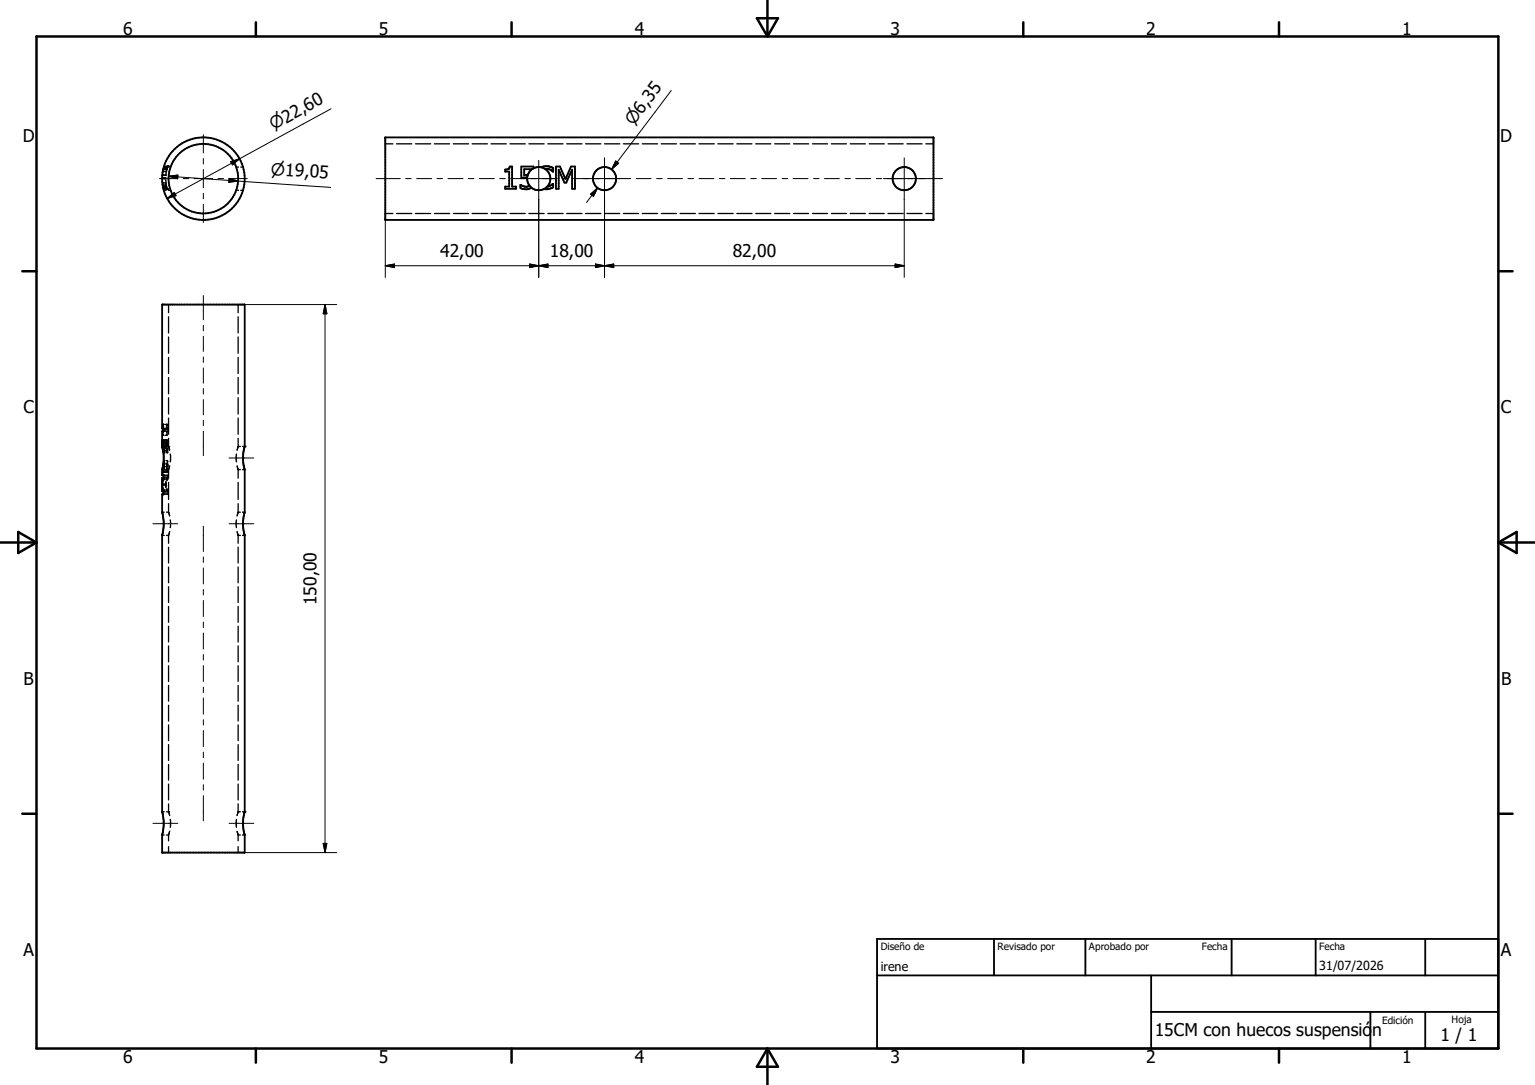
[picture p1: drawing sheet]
<svg xmlns="http://www.w3.org/2000/svg" width="297mm" height="210mm" viewBox="0 0 297 210" stroke-linecap="round" stroke-linejoin="round" font-family="sans-serif">
<g fill="none" stroke="#000" stroke-width=".25">
<path d="M31.4 34.4h.2M31.4 34.6h.2M31.4 34.5h.2M31.4 33.9h.2M31.4 35.4h.2M31.4 35.6h.3M31.4 35.8h.3M31.5 35.9h.2M31.5 33.2h.2M31.5 36h.2M31.5 36.1h.2M31.5 36.3h.3"/>
<path d="M31.5 32.8h.3M31.6 32.7h.2M31.6 36.4h.2M31.6 36.6h.3M31.6 32.7h.3M31.6 36.5h.3M31.6 32.6h.3M31.6 36.7h.3M31.6 32.5h.3M31.7 32.4h.2M31.7 32.3h.4M31.7 36.8h.4"/>
<path d="M31.7 32.3h.3M31.7 32.2h.3M31.8 34.4h.3M31.8 34.6h.3M31.8 34.5h.3M31.9 33.9h.2M31.9 35.4h.2M31.9 35.6h.2M31.9 35.8h.3M32 35.9h.2M32 33.2h.2M32 36h.2"/>
<path d="M32 36.1h.2M32 36.3h.3M32 32.8h.3M32.1 32.7h.2M32.1 36.4h.2M32.1 34.8l.1 1.2M32.1 36.5h.2M32.1 32.6h.3M32.1 36.6h.3M32.1 36.6h.2M32.1 36.7h.3M32.1 32.5h.3"/>
<path d="M32.2 32.4h.2M32.2 36l.1 .6M32.2 32.2h.3M32.2 32.3h.2M32.3 32.8l-.2 1.2M32.3 36.6h.1M32.4 36.6h.1M32.5 32.2h.1M32.5 32.2l-.2 .6M32.6 32.3h.4M32.6 36.8h.4M45.7 32.3h.5"/>
<path d="M45.7 36.8h.5M46.6 32.3h.4M46.6 36.8h.4M74.6 27.8h1.4M76.7 27.8h3M80.4 27.8h2.9M84.1 27.8h2.9M87.7 27.8h3M91.4 27.8h2.9M95 27.8h3M98.7 27.8h2.9M102.3 27.8h3"/>
<path d="M106 27.8h2.9M109.7 27.8h2.9M113.3 27.8h3M117 27.8h2.9M120.6 27.8h3M124.3 27.8h2.9M127.9 27.8h3M131.6 27.8h2.9M135.3 27.8h2.9M138.9 27.8h3M142.6 27.8h2.9M146.2 27.8h3"/>
<path d="M149.9 27.8h2.9M153.5 27.8h3M157.2 27.8h2.9M160.9 27.8h2.9M164.5 27.8h2.9M168.2 27.8h2.9M171.8 27.8h3M175.5 27.8h2.9M179.2 27.8h1.4M32.6 59v1.5M46.1 59v1.5M74.6 41.3h1.4"/>
<path d="M76.7 41.3h3M80.4 41.3h2.9M84.1 41.3h2.9M87.7 41.3h3M91.4 41.3h2.9M95 41.3h3M98.7 41.3h2.9M102.3 41.3h3M106 41.3h2.9M109.7 41.3h2.9M113.3 41.3h3M117 41.3h2.9"/>
<path d="M120.6 41.3h3M124.3 41.3h2.9M127.9 41.3h3M131.6 41.3h2.9M135.3 41.3h2.9M138.9 41.3h3M142.6 41.3h2.9M146.2 41.3h3M149.9 41.3h2.9M153.5 41.3h3M157.2 41.3h2.9M160.9 41.3h2.9"/>
<path d="M164.5 41.3h2.9M168.2 41.3h2.9M171.8 41.3h3M175.5 41.3h2.9M179.2 41.3h1.4M32.6 61.3v3.1M32.6 65.2v3.2M32.6 69.2v3.1M32.6 73.1v3.1M32.6 77v3.1M46.1 61.3v3.1M46.1 65.2v3.2"/>
<path d="M46.1 69.2v3.1M46.1 73.1v3.1M46.1 77v3.1M31.4 93.8h.1M31.4 86.4h.4M31.4 99.1h.4M31.4 90.9h.4M31.4 93.8h.2M31.4 93.8v.1M31.4 86.5h.2M31.4 93.6v.2M31.4 93.9v.1h.2"/>
<path d="M31.4 93.6h.2M31.4 94.1h.1M31.4 91.4h.1M31.4 91.4h.4M31.4 91.2h.1M31.4 85.1l.1 .2M31.4 85.1h.3M31.4 91.2v.2M31.5 91.4h.1M31.5 85.3h.1M31.5 90.9v.2M31.5 85.4v.2"/>
<path d="M31.5 90.9h.2M31.5 86.6v.2h.2M31.5 85.6v.2M31.5 90.7v.2M31.5 85.6h.2M31.5 84v.3h.2M31.5 82.7v.2M31.5 83.5v.2M31.5 86v.4M31.6 91.2l-.1 .2M31.6 85.1v.4M31.6 86.9l-.1 .3h.3"/>
<path d="M31.6 82.1v.3M31.6 82.7v.2M31.6 83.5v.2M31.6 84v.3M31.6 90.9v.2M31.6 90.9h.1M31.6 90.4h.1M31.6 82.9h.2M31.6 85.9v.7M31.6 89.8v.1M31.6 90v.4M31.6 90.6v.3"/>
<path d="M31.6 91.4h.3M31.7 89.2h.2M31.7 90.9h.3M31.7 85.1h-.3M31.7 89.8h.2M31.7 87.4h.2M31.7 89.7h.2M31.7 85.8h.2M31.7 87.6h.3M31.7 92.5h.2M31.7 95.1h.2M31.7 92h.3"/>
<path d="M31.7 92.8h.3M31.7 94.9h.3M31.7 95.7h.3M31.7 83.5h.3M31.7 83.1h.3M31.7 85.3h.3M31.7 90.3h-.2v.2M31.8 82.1h-.3v.3M31.8 93.8h.3M31.9 86.4h.2M31.9 86.5h.2M31.9 93.6h.2"/>
<path d="M31.9 94h.2M31.9 85.1h.3v.2M31.9 85.1h.3M32 86.8h.2M32 90.9h.2M32 84.3h.3M32 85.6h.2M32 90.3h.2M32 82.9h.2M32 87.2h.3M32 82.1h.3M32.1 82.9v.2"/>
<path d="M32.1 83.3v.2M32.1 85.3v.3M32.1 85.9v.3M32.1 86.3v.2M32.1 92v.2M32.1 92.3v.2h.2v-.2M32.1 93.2v.3M32.1 94.2v.2M32.1 95.3v-.2h.2v.2M32.1 95.5v.2M32.1 86.5h.1M32.1 93.4v.2"/>
<path d="M32.1 86v-.2h.2v.5M32.1 86.1v.2M32.1 86.4v.1M32.1 93.6v.2M32.1 93.9v.1M32.1 93.5v.7M32.1 87.4h.2M32.1 94v.2M32.1 89.8h.2M32.1 89.7h.3l-.1 .1M32.1 94.7l.2 .4M32.2 91.2l-.1 .2h.3v-.2"/>
<path d="M32.2 89.2h.2M32.2 91.1h.1M32.2 86.8v.2M32.2 90.9v.2M32.2 85.3h.3v.8M32.2 92h.3v.2M32.2 90.9h.4v1.7M32.2 86.4h.4M32.2 99.1h.4M32.2 82.1v.3M32.2 82.7v.2M32.2 85.4v.2"/>
<path d="M32.2 86.6v.2M32.2 90.7v.2M32.2 91.4h.1M32.2 85.6v.2M32.2 92.8h.3M32.2 94.9h.3M32.2 83.1h.3M32.2 90.9h.2M32.2 86.4h.1M32.2 82.9h.1M32.2 84v.3M32.2 86v.4"/>
<path d="M32.2 90.3v.2M32.2 91.2v.2h-.3M32.3 85.1v.4M32.3 87.1v.1M32.3 90.1l-.1 .2M32.3 91v.1M32.3 94.6l.2 .3M32.3 82.1v.4M32.3 92.5l-.2 .4M32.3 91.2v.2M32.3 86.8v.7M32.3 90.7v.4"/>
<path d="M32.3 84.3h.1M32.3 82.8v.1M32.3 86.9h.1M32.3 82.1h.1M32.3 82.1l.1 .9M32.3 83.6v.7M32.3 89.8v.1M32.3 90v.4M32.3 92v.2M32.3 95.5v.2M32.3 87.6h.1M32.3 89.8v.2"/>
<path d="M32.3 86.9v.1M32.4 85.9v.7M32.4 89.6v.2M32.4 89.9v.5M32.4 90.6l-.1 .4M32.4 89.2v.3M32.4 89.2v.2M32.4 90.9v.2M32.4 83l.1 .1M32.5 83.1v.1M32.5 83.3v.2h-.3v.2M32.5 86.8v.8h-.3"/>
<path d="M32.5 92.5v.3M32.5 94.9v.3M32.5 95.4v.3h-.3M32.5 89.8v.6M32.5 90.6l-.1 .3M32.5 92.8l-.2 .3M32.6 86.4h.1M32.6 86.4l.2 .8M32.6 97.5v1.7l.2 .7M32.6 80.9v3.2M32.6 84.8v1.6M32.6 93.4v3.3"/>
<path d="M32.8 90.2l-.2 .7M32.9 87.9v1.5M45.7 87.9v1.5M45.9 90.2l.2 .7v1.7M46.1 86.4h.1M46.1 80.9v3.2M46.1 84.8v1.7l-.2 .7M46.1 93.4v3.3M46.1 97.5v1.7M46.1 99.2l-.2 .7M46.1 86.4h.4M46.1 99.1h.4"/>
<path d="M46.1 90.9h.4M46.9 86.4h.4M46.9 99.1h.4M46.9 90.9h.4M31.4 103.6h.4M32.2 103.6h.4v1.6M32.6 105.9v3.1M32.6 109.8v3M32.6 113.6v3M32.6 117.4v3.1M32.8 102.9l-.2 .7M32.9 100.6v1.5"/>
<path d="M45.7 100.6v1.5M45.9 102.9l.2 .7v1.6M46.1 105.9v3.1M46.1 109.8v3M46.1 113.6v3M46.1 117.4v3.1M46.1 103.6h.4M46.9 103.6h.4M32.6 121.2v3.1M32.6 125v3.1M32.6 128.9v3M32.6 132.7v3"/>
<path d="M32.6 136.5v3.1M46.1 121.2v3.1M46.1 125v3.1M46.1 128.9v3M46.1 132.7v3M46.1 136.5v3.1M31.4 157.1h.4M32.2 157.1h.4M32.6 157.1h.1M32.6 157.1l.2 .8M32.6 140.3v3.1M32.6 144.1v3.1"/>
<path d="M32.6 148v3M32.6 151.8v3M32.6 155.6v1.5M32.9 158.6v1.5M45.7 158.6v1.5M46.1 157.1h.1M46.1 140.3v3.1M46.1 144.1v3.1M46.1 148v3M46.1 151.8v3M46.1 155.6v1.6l-.2 .7M46.1 157.1h.4"/>
<path d="M46.9 157.1h.4M31.4 161.6h.4M32.2 161.6h.4v1.1M32.6 163.9v1.1M32.8 160.9l-.2 .7M45.9 160.9l.2 .7v1.1M46.1 163.9v1.1M46.1 161.6h.4M46.9 161.6h.4"/>
</g>
<g fill="none" stroke="#000" stroke-width=".36">
<path d="M74.6 26.6h106v16h-106zM98.5 32.7l.1-.5h.5v3.9h.7v.5h-2.1v-.5h.8v-2.9h-.8v-.4l.7-.1M102 34.4l.1 1 .3 .5M102.1 33.9l-.1 .5M102.4 35.9l.4 .4M102.4 35.9l-.7 .2-1-.3v.6l.5 .2a1.8 1.8 0 0 0 1.6-.3M102.8 36.3l.6 .4 .7 .1 1.2-.2M102.9 32.7l-.5 .6-.3 .6M102.9 32.7h-1.5v1.2h.7M103.2 32.6l-.3 .1M103.2 32.6v-.4h-2.3v2.3l1.1-.1M104.8 32.4h-1l-.6 .2"/>
<path d="M104.8 32.4l.6 .3M104.8 32.4l.9-.2 1 .2 .3 .1v.7l-.8-.5h-.8M105.4 32.7a2.24 2.24 0 0 1-.1 3.9M106.2 36.1h-.3M106.2 36.1h.1M106.2 36.1l.8-.5v.7l-1.1 .3h-.6M107.6 32.2h.8l1 2.4 1.1-2.4h.8v4.4h-.6v-3.8l-1.1 2.6h-.4l-1.1-2.6v3.8h-.5zM31.4 99.2l.3 1.7v.9l-.3 1.8v53.6l.3 1.7-.1 1.1-.2 1.6v3.4h15.9v-3.4M31.4 94.1l.3 .8v.8h-.3v3.5M31.4 86.4h.1M31.4 85.3h.3v2.3h-.1M31.4 94.5l.1 .6"/>
<path d="M31.4 86.5l.2 .9M31.5 82.9v-.8l.1 .9M31.5 91.4h.1M31.5 92.5l-.1 .6M31.6 87.4h.1M31.6 87.4v.2M31.6 85.8v1.6M31.6 82.8h.1M31.6 82.9v.6M31.6 90v.1M31.6 90.3l-.1 1.1M31.6 92v.5"/>
<path d="M31.6 95.1v.6M31.6 87.6l.1 1.6M31.6 82.9h-.2v-23.9h15.9v27.6a7.9 7.9 0 0 0 0 4.3M31.6 89.7v.2M31.6 90.1v.3M31.6 89.7h.1M31.6 83h.1M31.6 83l.1 .5h-.3v3M31.7 89.2v1.5l-.1 .7h-.1M31.7 89.2l-.1 .5M31.7 89.8h-.1l-.2 1v1.2h.3v.8l-.3 .8v1.5h.3M31.7 92.5h-.3v1.1"/>
<path d="M31.7 85.8h-.3v.7M47.3 99.2a7.8 7.8 0 0 0 0 4.4M47.3 90.9v8.2M47.3 103.6v53.6a7.7 7.7 0 0 0 0 4.3v.1M169.7 188.8h120.2M169.7 181.7h120.2v21.3h-120.2zM192.3 181.7v7.1M210 181.7v7.1M222.7 195.9h67.2M222.7 188.8v14.2M238.3 181.7v7.1M254.6 181.7v7.1"/>
<path d="M265.2 195.9v7.1M275.8 181.7v7.1M275.8 195.9v7.1"/>
<circle cx="39.4" cy="34.6" r="8"/>
<circle cx="39.4" cy="34.6" r="6.7"/>
<circle cx="117" cy="34.6" r="2.25"/>
<circle cx="175" cy="34.6" r="2.25"/>
</g>
<g fill="#000">
<circle cx="31.4" cy="82.9" r=".18"/>
<circle cx="31.4" cy="83.5" r=".18"/>
<circle cx="31.4" cy="92" r=".18"/>
<circle cx="31.4" cy="95.7" r=".18"/>
<circle cx="47.3" cy="86.4" r=".18"/>
<circle cx="31.4" cy="157.1" r=".18"/>
<circle cx="47.3" cy="157.1" r=".18"/>
</g>
<g fill="none" stroke="#000" stroke-width=".48">
<path d="M7.1 7.1h282.8v195.9h-282.8zM49.5 4.3v2.8M99 4.3v2.8M146.5 3.5h4l-2 3.6zM148.5 0v7.1M198 4.3v2.8M247.5 4.3v2.8M4.3 52.5h2.8M289.9 52.5h2.8M0 105h7.1M3.5 103l3.6 2-3.6 2zM289.9 105h7.1"/>
<path d="M289.9 105l3.6-2v4zM4.3 157.5h2.8M289.9 157.5h2.8M49.5 203v2.7M99 203v2.7M148.5 203v7M148.5 203l2 3.5h-4zM198 203v2.7M247.5 203v2.7"/>
</g>
<g fill="none" stroke="#000" stroke-width=".19">
<path d="M129.9 17.5l-11.6 15.3M30.9 34.6h3.5M32.3 38.4l1.4-1.1 .4 .6zM32.6 34.1l13.5 1M32.6 34.1l1.8-.2v.7zM35.5 34.6h1M37.6 34.6h3.5M39.3 26.1v3.5M39.3 30.7v1M39.3 32.8v3.5M39.3 37.4v1.1M39.3 39.5v3.6"/>
<path d="M42.2 34.6h1.1M44.3 34.6v.7l1.8-.2M44.3 34.6l1.8 .5M44.3 34.6h3.6M44.6 31.3l1.8-.6-1.4 1.2zM46.1 35.1l17.9 1.2M46.4 30.7l-14.1 7.7M64.1 21.1l-17.7 9.6M72.8 34.6h4.6M78.5 34.6h1.1M80.6 34.6h2.9M84.6 34.6h1"/>
<path d="M86.7 34.6h2.9M90.6 34.6h1.1M92.8 34.6h2.9M96.7 34.6h1.1M98.8 34.6h9M104.2 31v22.7M108.8 34.6h1.1M111 34.6h11M114.3 37.6l1.3-1.2-.8 1.6zM115.6 36.4l-2.1 2.8M117 30.6v23.1M119.1 31.2l.6 .4-1.4 1.2z"/>
<path d="M119.4 31.4l-1.1 1.4M123.1 34.6h2.9M127.1 34.6h1M129.2 34.6h2.9M133.1 34.6h1.1M135.3 34.6h2.8M139.2 34.6h1.1M141.3 34.6h2.9M145.3 34.6h1M147.4 34.6h2.9M151.3 34.6h1.1M153.4 34.6h2.9"/>
<path d="M157.4 34.6h1.1M159.5 34.6h2.9M163.5 34.6h1M165.6 34.6h2.9M169.6 34.6h1M170.9 34.6h11.5M175 30.6v23.1M39.3 57.2v4.7M47.3 59h17.9M62.9 59v106M62.9 59l.3 1.7h-.7zM74.6 51.4h100.4"/>
<path d="M74.6 51.4l1.7-.3v.7zM74.6 42.6v11.1M102.5 51.1l1.7 .3-1.7 .4zM104.2 51.4l1.8-.3v.7zM115.2 51.1l1.8 .3-1.8 .4zM117 51.4l1.7-.3v.7zM173.2 51.1l1.8 .3-1.8 .4zM39.3 63v1M39.3 65.1v2.9M39.3 69.1v1.1M39.3 71.2v3M39.3 75.2v1.1"/>
<path d="M39.3 77.3v3M39.3 81.4v1M39.3 83.5v4.7M44.3 88.6h4.8M29.6 101.4h4.8M39.3 101.9v4.9M39.3 107.8v1.1M39.3 109.9v3.1M39.3 114.1v1.1M39.3 116.2v3.1M44.3 101.4h4.8M39.3 120.4v1.1"/>
<path d="M39.3 122.5v3.1M39.3 126.7v1.1M39.3 128.8v3.1M39.3 133v1.1M39.3 135.1v3.1M39.3 139.3v1.1M29.6 159.4h4.8M39.3 141.4v3.1M39.3 145.6v1.1M39.3 147.7v3.1M39.3 151.9v1M39.3 154v4.9"/>
<path d="M44.3 159.4h4.8M47.3 165h17.9M62.5 163.3h.7l-.3 1.7z"/>
</g>
<g fill="#000" stroke="#000" stroke-width=".19">
<path d="M32.3 38.4l1.4-1.1 .4 .6zM32.6 34.1l1.8-.2v.7zM44.3 34.6l1.8 .5-1.8 .2zM44.6 31.3l1.8-.6-1.4 1.2zM114.3 37.6l1.3-1.2-.8 1.6zM119.1 31.2l.6 .4-1.4 1.2zM74.6 51.4l1.7-.3v.7zM102.5 51.1l1.7 .3-1.7 .4zM104.2 51.4l1.8-.3v.7zM115.2 51.1l1.8 .3-1.8 .4zM117 51.4l1.7-.3v.7zM173.2 51.1l1.8 .3-1.8 .4z"/>
<path d="M62.9 59l.3 1.7h-.7zM62.5 163.3h.7l-.3 1.7z"/>
</g>
<g font-size="3.4">
<text x="23.8" y="6.8">6</text>
<text x="73.3" y="6.8">5</text>
<text x="122.9" y="6.8">4</text>
<text x="172.3" y="6.8">3</text>
<text x="221.8" y="6.8">2</text>
<text x="271.3" y="6.8">1</text>
<text x="4.4" y="27.5">D</text>
<text x="290.3" y="27.5">D</text>
<text x="85.2" y="49.7">42,00</text>
<text x="106.4" y="49.7">18,00</text>
<text x="141.8" y="49.7">82,00</text>
<text x="4.5" y="80">C</text>
<text x="290.4" y="80">C</text>
<text x="61.2" y="117.1" transform="rotate(-90 61.2 117.1)">150,00</text>
<text x="4.5" y="132.5">B</text>
<text x="290.4" y="132.5">B</text>
<text x="4.5" y="185">A</text>
<text x="290.4" y="185">A</text>
<text x="223.4" y="200.4">15CM con huecos suspensión</text>
<text x="278.7" y="201.5">1 / 1</text>
<text x="23.8" y="205.7">6</text>
<text x="73.3" y="205.7">5</text>
<text x="122.9" y="205.7">4</text>
<text x="172.3" y="205.7">3</text>
<text x="221.8" y="205.7">2</text>
<text x="271.3" y="205.7">1</text>
</g>
<g font-size="3.2">
<text x="52.9" y="25.2" transform="rotate(-29 52.9 25.2)">n22,60</text>
<text x="122.6" y="24.4" transform="rotate(-53 122.6 24.4)">n6,35</text>
<text x="52.4" y="33.8" transform="rotate(4 52.4 33.8)">n19,05</text>
</g>
<g font-size="2.4">
<text x="170.4" y="188">irene</text>
<text x="255.3" y="187.7">31/07/2026</text>
</g>
<g font-size="1.9">
<text x="170.4" y="184">Diseño de</text>
<text x="193" y="183.9">Revisado por</text>
<text x="210.7" y="183.9">Aprobado por</text>
<text x="232.5" y="183.9">Fecha</text>
<text x="255.3" y="183.9">Fecha</text>
<text x="280.8" y="198">Hoja</text>
<text x="267.4" y="198.2">Edición</text>
</g>
</svg>
